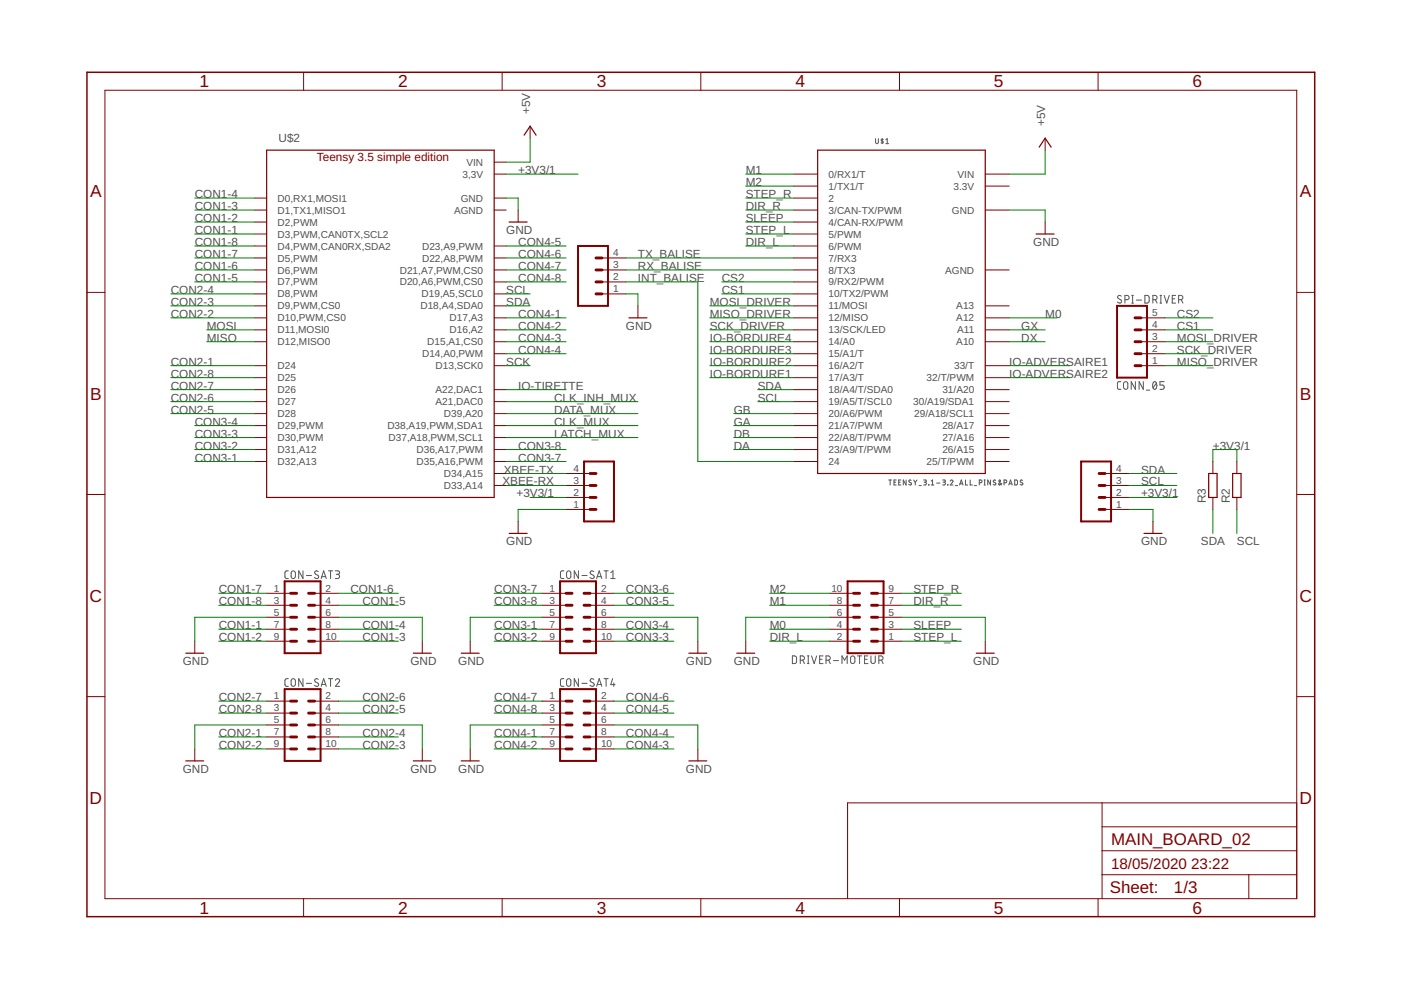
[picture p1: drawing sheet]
<svg xmlns="http://www.w3.org/2000/svg" width="297mm" height="210mm" viewBox="0 0 297 210" stroke-linecap="round" stroke-linejoin="round" font-family="sans-serif">
<g fill="none" stroke="#505050" stroke-width=".21">
<path d="M185.6 29.4v.8l.3 .3 .3-.2v-.9M187 29.4v1.1M187.3 29.6l-.4-.1-.1 .2 .5 .5-.2 .2-.3-.1M187.8 29.6l.3-.2v1.1M187.8 30.5h.6M237.7 62.8l-.2-.1a.38 .38 0 0 0-.5 .1 .38 .38 0 0 0 .1 .5l.5 .3a.44 .44 0 0 1 0 .7 .44 .44 0 0 1-.7-.3M238.5 63.5h.5a.46 .46 0 0 0 .4-.4 .46 .46 0 0 0-.4-.5h-.5v1.7M239.9 62.6h.4M239.9 64.3h.4M240.1 62.6v1.7M240.9 63.6h1.1M242.7 62.6l.7 .1 .2 .2v.9l-.2 .4-.7 .1z"/>
<path d="M244.4 63.5h.5a.46 .46 0 0 0 .4-.4 .46 .46 0 0 0-.4-.5h-.5v1.7M245 63.5l.3 .8M245.9 62.6h.4M245.9 64.3h.4M246.1 62.6v1.7M246.8 62.6l.6 1.7 .5-1.7M248.5 63.4h.6M249.3 62.6h-.8v1.7h.8M249.9 63.5h.4a.46 .46 0 0 0 .5-.4 .46 .46 0 0 0-.5-.5h-.4v1.7M250.4 63.5l.4 .8M237.6 80.9h-.5l-.2 .4v1l.2 .2h.5M238.4 81l.3-.1 .3 .1 .1 1.1a.46 .46 0 0 1-.4 .5 .46 .46 0 0 1-.5-.5z"/>
<path d="M240.7 80.9v1.6l-.9-1.6v1.6M242.4 80.9v1.6l-.9-1.6v1.6M243.1 82.7h.7M244.6 81l.1-.1a.8 .8 0 0 1 .6 .6 .8 .8 0 0 1-.2 .8l-.3 .2a1.04 1.04 0 0 1-.2-1.5zM245.2 81.3l-.7 .9M246.8 80.9h-.9v.7h.6a.46 .46 0 0 1 .3 .5 .46 .46 0 0 1-.3 .4h-.6M188.4 101.8h.6M188.7 101.8v1M189.5 102.2h.4M190 101.8h-.5v1h.5M190.5 102.2h.4M191 101.8h-.5v1h.5"/>
<path d="M192.1 101.8v1l-.6-1v1M193.2 101.9l-.4-.1-.1 .2 .4 .4a.29 .29 0 0 1 0 .4 .29 .29 0 0 1-.4-.1M193.7 101.8l.4 .5M194.1 102.3v.5M194.4 101.8l-.3 .5M194.9 103h.4M195.8 101.8h.5l.1 .2-.1 .2h-.4M196.1 102.2l.3 .4-.1 .2h-.5M196.9 102.8h.1M197.4 102.8h.6M197.4 102l.3-.2v1M198.6 102.4h.7"/>
<path d="M199.9 101.8l.5 .1-.1 .3h-.3M200.2 102.2l.2 .3v.2l-.5 .1M200.9 102.8h.1M201.5 102a.29 .29 0 0 1 .4-.2 .29 .29 0 0 1 .1 .4l-.5 .6h.6M202.5 103h.5M203.5 102.8l.3-1 .4 1M203.5 102.6h.6M204.7 101.8v1h.5M205.7 101.8v1h.5M206.6 103h.5M207.6 102.4l.6-.1v-.4l-.6-.1v1M208.6 101.8h.3"/>
<path d="M208.6 102.8h.3M208.8 101.8v1M210 101.8v1l-.6-1v1M211.1 101.9l-.4-.1-.1 .2 .4 .4a.29 .29 0 0 1 0 .4 .29 .29 0 0 1-.4-.1M212.4 102.5l-.4 .3-.2-.1 .3-.8-.2-.1-.1 .2 .5 .8M212.9 102.4l.5-.1v-.4l-.5-.1v1M213.9 102.8l.3-1 .4 1M214 102.6h.5M215.1 101.8h.4l.2 .2v.7l-.2 .1h-.4zM216.8 101.9l-.4-.1-.1 .2 .4 .4a.29 .29 0 0 1 0 .4 .29 .29 0 0 1-.4-.1M61.1 121l-.6 .1-.1 .3 .1 1 .1 .2 .5 .1M61.8 121.2l.4-.2 .3 .2 .1 1a.46 .46 0 0 1-.4 .5 .46 .46 0 0 1-.5-.5z"/>
<path d="M64.2 121v1.7l-.9-1.7v1.7M65 122h1M67.5 121.2a.41 .41 0 0 0-.6-.1 .41 .41 0 0 0-.1 .5l.6 .4a.44 .44 0 0 1-.1 .7 .44 .44 0 0 1-.6-.3M68.1 122.7l.5-1.7 .6 1.7M68.2 122.3h.8M69.6 121h.9M70.1 121v1.7M71.1 121h.5a.37 .37 0 0 1 .4 .4 .37 .37 0 0 1-.4 .4h-.3M71.5 121.8a.44 .44 0 0 1 .5 .4 .44 .44 0 0 1-.5 .5h-.4M119.5 121l-.5 .1-.2 .3 .1 1 .1 .2 .5 .1M120.3 121.2l.3-.2 .3 .2 .1 1a.46 .46 0 0 1-.4 .5 .46 .46 0 0 1-.5-.5zM122.6 121v1.7l-.8-1.7v1.7"/>
<path d="M123.4 122h1.1M125.9 121.2l-.4-.2-.3 .1-.1 .3 .1 .2 .6 .4a.4 .4 0 0 1 .1 .6 .4 .4 0 0 1-.7 0l-.1-.2M126.5 122.7l.5-1.7 .6 1.7M126.6 122.3h.8M128.1 121h.8M128.5 121v1.7M129.5 122.7h.9M129.5 121.4l.5-.4v1.7M168 139.1h.6l.3 .2v1.1l-.3 .3h-.6zM169.7 140h.4a.46 .46 0 0 0 .5-.5 .46 .46 0 0 0-.5-.4h-.4v1.6M170.2 140l.4 .7M171.2 139.1h.3"/>
<path d="M171.4 139.1v1.6M172.1 139.1l.5 1.6 .5-1.6M173.8 139.8h.5M174.5 139.1h-.7v1.6h.7M175.1 140h.5a.46 .46 0 0 0 .4-.5 .46 .46 0 0 0-.4-.4h-.5v1.6M175.7 140l.3 .7M180.5 139.2l.3-.1 .4 .2 .1 1a.46 .46 0 0 1-.5 .4 .46 .46 0 0 1-.5-.4zM181.8 139.1h.9M182.2 139.1v1.6M183.3 139.8h.6M184 139.1h-.7v1.6h.7M184.7 139.1v1.2a.46 .46 0 0 0 .4 .4 .46 .46 0 0 0 .5-.4v-1.2"/>
<path d="M186.3 140h.5a.46 .46 0 0 0 .4-.5 .46 .46 0 0 0-.4-.4h-.5v1.6M186.9 140l.3 .7M61.1 143.9h-.5l-.2 .4 .1 1.1 .6 .1M61.8 144l.4-.1 .3 .1 .1 1.1a.46 .46 0 0 1-.4 .4 .46 .46 0 0 1-.5-.4zM64.2 143.9v1.6l-.9-1.6v1.6M65 144.9h1M67.5 144l-.2-.1a.38 .38 0 0 0-.5 .2 .38 .38 0 0 0 .1 .5l.5 .2a.44 .44 0 0 1-.1 .7 .44 .44 0 0 1-.6-.2M68.1 145.5l.5-1.6 .6 1.6M68.2 145.1h.8M69.6 143.9h.9M70.1 143.9v1.6M71.1 144.3a.44 .44 0 0 1 .6-.4 .44 .44 0 0 1 .2 .7l-.8 .9h.9"/>
<path d="M119.5 143.9h-.5l-.2 .4 .1 1 .1 .2h.5M120.3 144l.3-.1 .3 .1 .1 1.1a.46 .46 0 0 1-.4 .4 .46 .46 0 0 1-.5-.4zM122.6 143.9v1.6l-.8-1.6v1.6M123.4 144.9h1.1M125.9 144l-.4-.1-.4 .4 .1 .2 .6 .3a.4 .4 0 0 1 .1 .7 .4 .4 0 0 1-.7-.1l-.1-.1M126.5 145.5l.5-1.6 .6 1.6M126.6 145.1h.8M128.1 143.9h.8M128.5 143.9v1.6M129.9 143.9l-.4 1.3h.9M130.1 144.8v.7M171.2 140.7h.3"/>
<path d="M176.7 140.1h1.1M178.5 140.7v-1.6l.6 .9 .5-.9v1.6"/>
</g>
<g fill="none" stroke="#800000" stroke-width=".21">
<path d="M22.2 19.1h252.7v171.4h-252.7zM64.4 15.3v3.8M106.5 15.3v3.8M148.6 15.3v3.8M190.7 15.3v3.8M232.8 15.3v3.8M104.8 36.9h2.5M104.8 34.4h2.5M112.4 26.8v2.5M168.3 36.9h5.1M168.3 39.5h5.1M208.9 36.9h5.1"/>
<path d="M208.9 39.5h5.1M221.6 29.3v2.5M54 42h2.5M54 44.5h2.5M54 47.1h2.5M54 49.6h2.5M54 52.2h2.5M54 54.7h2.5M54 57.2h2.5M54 59.8h2.5M104.8 42h2.5M104.8 44.5h2.5"/>
<path d="M104.8 52.2h2.5M104.8 54.7h2.5M104.8 57.2h2.5M104.8 59.8h2.5M109.9 44.5v2.6M127.6 54.7h5.1M127.6 57.2h5.1M127.6 59.8h5.1M168.3 42h5.1M168.3 44.5h5.1M168.3 47.1h5.1M168.3 49.6h5.1"/>
<path d="M168.3 52.2h5.1M168.3 54.7h5.1M168.3 57.2h5.1M168.3 59.8h5.1M208.9 44.5h5.1M208.9 57.2h5.1M221.6 47.1v2.5M18.4 62h3.8M54 62.3h2.5M54 64.9h2.5M54 67.4h2.5M54 69.9h2.5"/>
<path d="M54 72.5h2.5M54 77.5h2.5M104.8 62.3h2.5M104.8 64.9h2.5M104.8 67.4h2.5M104.8 69.9h2.5M104.8 72.5h2.5M104.8 77.5h2.5M104.8 75h2.5M127.6 62.3h5.1M135.3 64.9v2.5M168.3 62.3h5.1"/>
<path d="M168.3 64.9h5.1M168.3 67.4h5.1M168.3 69.9h5.1M168.3 72.5h5.1M168.3 77.5h5.1M168.3 75h5.1M208.9 64.9h5.1M208.9 67.4h5.1M208.9 69.9h5.1M208.9 72.5h5.1M208.9 77.5h5.1M241.9 67.4h5.1"/>
<path d="M241.9 69.9h5.1M241.9 72.5h5.1M241.9 77.5h5.1M241.9 75h5.1M274.9 62h3.8M54 80.1h2.5M54 82.6h2.5M54 85.2h2.5M54 87.7h2.5M54 90.2h2.5M54 92.8h2.5M54 95.3h2.5"/>
<path d="M54 97.9h2.5M104.8 82.6h2.5M104.8 85.2h2.5M104.8 87.7h2.5M104.8 90.2h2.5M104.8 92.8h2.5M104.8 95.3h2.5M104.8 97.9h2.5M168.3 80.1h5.1M168.3 82.6h5.1M168.3 85.2h5.1M168.3 87.7h5.1"/>
<path d="M168.3 90.2h5.1M168.3 92.8h5.1M168.3 95.3h5.1M168.3 97.9h5.1M208.9 80.1h5.1M208.9 82.6h5.1M208.9 85.2h5.1M208.9 87.7h5.1M208.9 90.2h5.1M208.9 92.8h5.1M208.9 95.3h5.1M208.9 97.9h5.1"/>
<path d="M257.2 97.9v2.5M262.2 97.9v2.5M18.4 104.8h3.8M104.8 102.9h2.5M104.8 100.4h2.5M109.9 110.6v2.5M120 102.9h5.1M120 100.4h5.1M120 108h5.1M120 105.5h5.1M234.3 102.9h5.1M234.3 100.4h5.1"/>
<path d="M234.3 108h5.1M234.3 105.5h5.1M244.5 110.6v2.5M257.2 105.5v2.5M262.2 105.5v2.5M274.9 104.8h3.8M41.3 136v2.5M56.5 136h5.1M56.5 133.4h5.1M56.5 130.9h5.1M56.5 128.3h5.1M56.5 125.8h5.1"/>
<path d="M66.7 136h5.1M66.7 133.4h5.1M66.7 130.9h5.1M66.7 128.3h5.1M66.7 125.8h5.1M89.5 136v2.5M99.7 136v2.5M114.9 136h5.1M114.9 133.4h5.1M114.9 130.9h5.1M114.9 128.3h5.1M114.9 125.8h5.1"/>
<path d="M125.1 136h5.1M125.1 133.4h5.1M125.1 130.9h5.1M125.1 128.3h5.1M125.1 125.8h5.1M148 136v2.5M158.1 136v2.5M175.9 136h5.1M175.9 133.4h5.1M175.9 130.9h5.1M175.9 128.3h5.1M175.9 125.8h5.1"/>
<path d="M186.1 136h5M186.1 133.4h5M186.1 130.9h5M186.1 128.3h5M186.1 125.8h5M208.9 136v2.5M18.4 147.7h3.8M41.3 158.8v2.5M56.5 158.8h5.1M56.5 156.3h5.1M56.5 153.7h5.1M56.5 151.2h5.1"/>
<path d="M56.5 148.7h5.1M66.7 158.8h5.1M66.7 156.3h5.1M66.7 153.7h5.1M66.7 151.2h5.1M66.7 148.7h5.1M89.5 158.8v2.5M99.7 158.8v2.5M114.9 158.8h5.1M114.9 156.3h5.1M114.9 153.7h5.1M114.9 151.2h5.1"/>
<path d="M114.9 148.7h5.1M125.1 158.8h5.1M125.1 156.3h5.1M125.1 153.7h5.1M125.1 151.2h5.1M125.1 148.7h5.1M148 158.8v2.5M274.9 147.7h3.8M233.7 170.2v20.3M233.7 175.3h41.2M274.9 170.2h-95.2v20.3M64.4 190.5v3.9"/>
<path d="M106.5 190.5v3.9M148.6 190.5v3.9M190.7 190.5v3.9M232.8 190.5v3.9M233.7 185.5h41.2M233.7 180.4h41.2M264.8 185.5v5"/>
</g>
<g fill="none" stroke="#800000" stroke-width=".25">
<path d="M56.5 31.8h48.3v73.7h-48.3zM111.1 28.7l1.3-1.9 1.3 1.9M173.4 31.8h35.5v68.6h-35.5zM220.3 31.2l1.3-1.9 1.3 1.9M107.9 47.1h3.9M219.7 49.6h3.8M133.3 67.4h3.9M107.9 113.1h3.9M242.5 113.1h3.9M256.3 100.4h1.7v5.1h-1.7zM261.3 100.4h1.8v5.1h-1.8zM39.4 138.5h3.8"/>
<path d="M87.6 138.5h3.8M97.8 138.5h3.8M146 138.5h3.9M156.2 138.5h3.8M207 138.5h3.8M39.4 161.3h3.8M87.6 161.3h3.8M97.8 161.3h3.8M146 161.3h3.9"/>
</g>
<path d="M122.6 52.2h6.3v12.7h-6.3zM236.8 64.9h6.4v15.2h-6.4zM123.8 97.9h6.4v12.7h-6.4zM229.2 97.9h6.4v12.7h-6.4zM60.3 123.3h7.7v15.2h-7.7zM118.7 123.3h7.7v15.2h-7.7zM179.7 123.3h7.6v15.2h-7.6zM60.3 146.1h7.7v15.2h-7.7zM118.7 146.1h7.7v15.2h-7.7z" fill="none" stroke="#800000" stroke-width=".42"/>
<g fill="none" stroke="#800000" stroke-width=".61">
<path d="M126.4 57.2h1.2M126.4 59.8h1.2M126.4 54.7h1.2M126.4 62.3h1.2M240.6 72.5h1.3M240.6 75h1.3M240.6 77.5h1.3M240.6 69.9h1.3M240.6 67.4h1.3M125.1 102.9h1.3M125.1 105.5h1.3M125.1 108h1.3"/>
<path d="M125.1 100.4h1.3M233 102.9h1.3M233 105.5h1.3M233 108h1.3M233 100.4h1.3M61.6 130.9h1.3M61.6 133.4h1.3M61.6 136h1.3M61.6 125.8h1.3M61.6 128.3h1.3M65.4 130.9h1.3M65.4 133.4h1.3"/>
<path d="M65.4 136h1.3M65.4 125.8h1.3M65.4 128.3h1.3M120 130.9h1.3M120 133.4h1.3M120 136h1.3M120 125.8h1.3M120 128.3h1.3M123.8 130.9h1.3M123.8 133.4h1.3M123.8 136h1.3M123.8 125.8h1.3"/>
<path d="M123.8 128.3h1.3M181 130.9h1.2M181 133.4h1.2M181 136h1.2M181 125.8h1.2M181 128.3h1.2M184.8 130.9h1.3M184.8 133.4h1.3M184.8 136h1.3M184.8 125.8h1.3M184.8 128.3h1.3M61.6 153.7h1.3"/>
<path d="M61.6 156.3h1.3M61.6 158.8h1.3M61.6 148.7h1.3M61.6 151.2h1.3M65.4 153.7h1.3M65.4 156.3h1.3M65.4 158.8h1.3M65.4 148.7h1.3M65.4 151.2h1.3M120 153.7h1.3M120 156.3h1.3M120 158.8h1.3"/>
<path d="M120 148.7h1.3M120 151.2h1.3M123.8 153.7h1.3M123.8 156.3h1.3M123.8 158.8h1.3M123.8 148.7h1.3M123.8 151.2h1.3"/>
</g>
<path d="M18.4 15.3h260.3v179.1h-260.3z" fill="none" stroke="#800000" stroke-width=".32"/>
<g fill="none" stroke="#008000" stroke-width=".21">
<path d="M107.3 36.9h15.3M112.4 29.3v5.1h-5.1M158.1 36.9h10.2M158.1 39.5h10.2M221.6 31.8v5.1h-7.6M41.3 42h12.7M41.3 44.5h12.7M41.3 52.2h12.7M41.3 47.1h12.7M41.3 49.6h12.7M41.3 54.7h12.7M41.3 59.8h12.7"/>
<path d="M41.3 57.2h12.7M107.3 42h2.6v2.5M107.3 52.2h12.7M107.3 54.7h12.7M107.3 59.8h12.7M107.3 57.2h12.7M132.7 59.8h15.3v38.1h20.3M132.7 54.7h35.6M132.7 57.2h35.6M153 59.8h15.3M158.1 42h10.2M158.1 44.5h10.2"/>
<path d="M158.1 52.2h10.2M158.1 47.1h10.2M158.1 49.6h10.2M214 44.5h7.6v2.6M36.2 62.3h17.8M36.2 67.4h17.8M36.2 64.9h17.8M36.2 77.5h17.8M43.8 69.9h10.2M43.8 72.5h10.2M107.3 62.3h5.1M107.3 67.4h12.7"/>
<path d="M107.3 64.9h5.1M107.3 69.9h12.7M107.3 72.5h12.7M107.3 77.5h5.1M107.3 75h12.7M132.7 62.3h2.6v2.6M150.5 67.4h17.8M150.5 64.9h17.8M150.5 69.9h17.8M150.5 72.5h17.8M150.5 77.5h17.8M150.5 75h17.8"/>
<path d="M153 62.3h15.3M214 67.4h10.1M214 69.9h7.6M214 72.5h7.6M214 77.5h12.7M247 67.4h10.2M247 69.9h10.2M247 72.5h10.2M247 77.5h10.2M247 75h10.2M36.2 82.6h17.8M36.2 85.2h17.8"/>
<path d="M36.2 87.7h17.8M36.2 80.1h17.8M41.3 95.3h12.7M41.3 92.8h12.7M41.3 90.2h12.7M41.3 97.9h12.7M107.3 82.6h12.7M107.3 85.2h28M107.3 95.3h12.7M107.3 92.8h28M107.3 90.2h28M107.3 87.7h28"/>
<path d="M107.3 97.9h12.7M150.5 80.1h17.8M155.6 95.3h12.7M155.6 92.8h12.7M155.6 90.2h12.7M155.6 87.7h12.7M160.7 82.6h7.6M160.7 85.2h7.6M214 80.1h12.7M257.2 97.9v-2.6h5v2.6M107.3 100.4h12.7M107.3 102.9h12.7"/>
<path d="M112.4 105.5h7.6M120 108h-10.1v2.6M239.4 108h5.1v2.6M239.4 100.4h10.1M239.4 102.9h10.1M239.4 105.5h10.1M257.2 108v5.1M262.2 108v5.1M46.4 133.4h10.1M46.4 136h10.1M46.4 128.3h10.1M46.4 125.8h10.1"/>
<path d="M56.5 130.9h-15.2v5.1M71.8 130.9h17.7v5.1M71.8 133.4h12.7M71.8 136h12.7M71.8 128.3h12.7M71.8 125.8h12.7M104.8 133.4h10.1M104.8 136h10.1M104.8 128.3h10.1M104.8 125.8h10.1M114.9 130.9h-15.2v5.1M130.2 130.9h17.8v5.1"/>
<path d="M130.2 133.4h12.7M130.2 136h12.7M130.2 128.3h12.7M130.2 125.8h12.7M163.2 133.4h12.7M163.2 136h12.7M163.2 128.3h12.7M163.2 125.8h12.7M175.9 130.9h-17.8v5.1M191.1 130.9h17.8v5.1M191.1 133.4h12.7M191.1 136h12.7"/>
<path d="M191.1 128.3h12.7M191.1 125.8h12.7M46.4 148.7h10.1M46.4 151.2h10.1M46.4 156.3h10.1M46.4 158.8h10.1M56.5 153.7h-15.2v5.1M71.8 153.7h17.7v5.1M71.8 148.7h12.7M71.8 151.2h12.7M71.8 156.3h12.7M71.8 158.8h12.7"/>
<path d="M104.8 148.7h10.1M104.8 151.2h10.1M104.8 156.3h10.1M104.8 158.8h10.1M114.9 153.7h-15.2v5.1M130.2 153.7h17.8v5.1M130.2 148.7h12.7M130.2 151.2h12.7M130.2 156.3h12.7M130.2 158.8h12.7"/>
</g>
<g font-size="3.7" fill="#800000">
<text x="42.3" y="18.5">1</text>
<text x="84.4" y="18.5">2</text>
<text x="126.5" y="18.5">3</text>
<text x="168.6" y="18.5">4</text>
<text x="210.7" y="18.5">5</text>
<text x="252.9" y="18.5">6</text>
<text x="19.1" y="41.9">A</text>
<text x="275.6" y="41.9">A</text>
<text x="19.1" y="84.7">B</text>
<text x="275.6" y="84.7">B</text>
<text x="19" y="127.6">C</text>
<text x="275.5" y="127.6">C</text>
<text x="19" y="170.4">D</text>
<text x="275.5" y="170.4">D</text>
<text x="42.3" y="193.7">1</text>
<text x="84.4" y="193.7">2</text>
<text x="126.5" y="193.7">3</text>
<text x="168.6" y="193.7">4</text>
<text x="210.7" y="193.7">5</text>
<text x="252.9" y="193.7">6</text>
</g>
<g font-size="3.6" fill="#800000">
<text x="235.6" y="179.1">MAIN_BOARD_02</text>
<text x="235.3" y="189.4">Sheet:</text>
<text x="248.9" y="189.3">1/3</text>
</g>
<g font-size="3.2" fill="#800000">
<text x="235.6" y="184.2">18/05/2020</text>
<text x="252.6" y="184.2">23:22</text>
</g>
<g font-size="2.5" fill="#505050">
<text x="112.4" y="24.2" transform="rotate(-90 112.4 24.2)">+5V</text>
<text x="221.6" y="26.8" transform="rotate(-90 221.6 26.8)">+5V</text>
<text x="59.1" y="30.1">U$2</text>
<text x="41.3" y="42">CON1-4</text>
<text x="109.9" y="36.9">+3V3/1</text>
<text x="158.1" y="36.9">M1</text>
<text x="158.1" y="39.5">M2</text>
<text x="158.1" y="42">STEP_R</text>
<text x="41.3" y="47.1">CON1-2</text>
<text x="41.3" y="44.5">CON1-3</text>
<text x="158.1" y="44.5">DIR_R</text>
<text x="158.1" y="47.1">SLEEP</text>
<text x="41.3" y="52.1">CON1-8</text>
<text x="41.3" y="49.6">CON1-1</text>
<text x="107.3" y="49.6">GND</text>
<text x="109.9" y="52.1">CON4-5</text>
<text x="158.1" y="52.1">DIR_L</text>
<text x="158.1" y="49.6">STEP_L</text>
<text x="219.1" y="52.1">GND</text>
<text x="41.3" y="54.7">CON1-7</text>
<text x="41.3" y="59.8">CON1-5</text>
<text x="41.3" y="57.2">CON1-6</text>
<text x="109.9" y="59.8">CON4-8</text>
<text x="109.9" y="57.2">CON4-7</text>
<text x="109.9" y="54.7">CON4-6</text>
<text x="135.3" y="57.2">RX_BALISE</text>
<text x="135.3" y="54.7">TX_BALISE</text>
<text x="135.3" y="59.8">INT_BALISE</text>
<text x="153" y="59.8">CS2</text>
<text x="36.2" y="62.3">CON2-4</text>
<text x="36.2" y="64.8">CON2-3</text>
<text x="107.3" y="64.8">SDA</text>
<text x="107.3" y="62.3">SCL</text>
<text x="150.5" y="64.8">MOSI_DRIVER</text>
<text x="153" y="62.3">CS1</text>
<text x="36.2" y="67.4">CON2-2</text>
<text x="43.8" y="69.9">MOSI</text>
<text x="109.9" y="69.9">CON4-2</text>
<text x="109.9" y="67.4">CON4-1</text>
<text x="132.7" y="69.9">GND</text>
<text x="150.5" y="67.4">MISO_DRIVER</text>
<text x="150.5" y="69.9">SCK_DRIVER</text>
<text x="216.5" y="69.9">GX</text>
<text x="221.6" y="67.4">M0</text>
<text x="249.5" y="69.9">CS1</text>
<text x="249.5" y="67.4">CS2</text>
<text x="36.2" y="77.5">CON2-1</text>
<text x="43.8" y="72.5">MISO</text>
<text x="107.3" y="77.5">SCK</text>
<text x="109.9" y="75">CON4-4</text>
<text x="109.9" y="72.5">CON4-3</text>
<text x="150.5" y="72.5">IO-BORDURE4</text>
<text x="150.5" y="75">IO-BORDURE3</text>
<text x="150.5" y="77.5">IO-BORDURE2</text>
<text x="214" y="77.5">IO-ADVERSAIRE1</text>
<text x="216.5" y="72.5">DX</text>
<text x="249.5" y="72.5">MOSI_DRIVER</text>
<text x="249.5" y="77.5">MISO_DRIVER</text>
<text x="249.5" y="75">SCK_DRIVER</text>
<text x="36.2" y="82.6">CON2-7</text>
<text x="36.2" y="80.1">CON2-8</text>
<text x="109.9" y="82.6">IO-TIRETTE</text>
<text x="150.5" y="80.1">IO-BORDURE1</text>
<text x="160.7" y="82.6">SDA</text>
<text x="214" y="80.1">IO-ADVERSAIRE2</text>
<text x="36.2" y="85.2">CON2-6</text>
<text x="36.2" y="87.7">CON2-5</text>
<text x="117.5" y="87.7">DATA_MUX</text>
<text x="117.5" y="85.2">CLK_INH_MUX</text>
<text x="155.6" y="87.7">GB</text>
<text x="160.7" y="85.2">SCL</text>
<text x="41.3" y="95.3">CON3-2</text>
<text x="41.3" y="92.8">CON3-3</text>
<text x="41.3" y="90.2">CON3-4</text>
<text x="109.9" y="95.3">CON3-8</text>
<text x="117.5" y="92.8">LATCH_MUX</text>
<text x="117.5" y="90.2">CLK_MUX</text>
<text x="155.6" y="95.3">DA</text>
<text x="155.6" y="92.8">DB</text>
<text x="155.6" y="90.2">GA</text>
<text x="257.2" y="95.3">+3V3/1</text>
<text x="41.3" y="97.9">CON3-1</text>
<text x="106.8" y="100.4">XBEE-TX</text>
<text x="109.9" y="97.9">CON3-7</text>
<text x="241.9" y="100.4">SDA</text>
<text x="106.5" y="102.9">XBEE-RX</text>
<text x="109.5" y="105.5">+3V3/1</text>
<text x="241.9" y="102.9">SCL</text>
<text x="241.9" y="105.5">+3V3/1</text>
<text x="255.7" y="106.7" transform="rotate(-90 255.7 106.7)">R3</text>
<text x="260.7" y="106.7" transform="rotate(-90 260.7 106.7)">R2</text>
<text x="107.3" y="115.6">GND</text>
<text x="241.9" y="115.6">GND</text>
<text x="254.6" y="115.6">SDA</text>
<text x="262.2" y="115.6">SCL</text>
<text x="46.4" y="125.8">CON1-7</text>
<text x="74.3" y="125.8">CON1-6</text>
<text x="104.8" y="125.8">CON3-7</text>
<text x="132.7" y="125.8">CON3-6</text>
<text x="163.2" y="125.8">M2</text>
<text x="193.7" y="125.8">STEP_R</text>
<text x="46.4" y="128.3">CON1-8</text>
<text x="76.8" y="128.3">CON1-5</text>
<text x="104.8" y="128.3">CON3-8</text>
<text x="132.7" y="128.3">CON3-5</text>
<text x="163.2" y="128.3">M1</text>
<text x="193.7" y="128.3">DIR_R</text>
<text x="46.4" y="133.4">CON1-1</text>
<text x="46.4" y="135.9">CON1-2</text>
<text x="76.8" y="135.9">CON1-3</text>
<text x="76.8" y="133.4">CON1-4</text>
<text x="104.8" y="133.4">CON3-1</text>
<text x="104.8" y="135.9">CON3-2</text>
<text x="132.7" y="135.9">CON3-3</text>
<text x="132.7" y="133.4">CON3-4</text>
<text x="163.2" y="133.4">M0</text>
<text x="163.2" y="135.9">DIR_L</text>
<text x="193.7" y="133.4">SLEEP</text>
<text x="193.7" y="135.9">STEP_L</text>
<text x="38.8" y="141">GND</text>
<text x="87" y="141">GND</text>
<text x="97.2" y="141">GND</text>
<text x="145.4" y="141">GND</text>
<text x="155.6" y="141">GND</text>
<text x="206.4" y="141">GND</text>
<text x="46.4" y="148.6">CON2-7</text>
<text x="76.8" y="148.6">CON2-6</text>
<text x="104.8" y="148.6">CON4-7</text>
<text x="132.7" y="148.6">CON4-6</text>
<text x="46.4" y="151.2">CON2-8</text>
<text x="76.8" y="151.2">CON2-5</text>
<text x="104.8" y="151.2">CON4-8</text>
<text x="132.7" y="151.2">CON4-5</text>
<text x="46.4" y="156.3">CON2-1</text>
<text x="46.4" y="158.8">CON2-2</text>
<text x="76.8" y="156.3">CON2-4</text>
<text x="76.8" y="158.8">CON2-3</text>
<text x="104.8" y="158.8">CON4-2</text>
<text x="104.8" y="156.3">CON4-1</text>
<text x="132.7" y="156.3">CON4-4</text>
<text x="132.7" y="158.8">CON4-3</text>
<text x="38.8" y="163.9">GND</text>
<text x="87" y="163.9">GND</text>
<text x="97.2" y="163.9">GND</text>
<text x="145.4" y="163.9">GND</text>
</g>
<text font-size="2.5" fill="#800000" x="67.2" y="34.1">Teensy 3.5 simple edition</text>
<g font-size="2.1" fill="#505050">
<text x="98.9" y="35.1">VIN</text>
<text x="98" y="37.7">3,3V</text>
<text x="175.7" y="40.2">1/TX1/T</text>
<text x="175.7" y="37.7">0/RX1/T</text>
<text x="202.2" y="40.2">3.3V</text>
<text x="203" y="37.7">VIN</text>
<text x="58.9" y="42.8">D0,RX1,MOSI1</text>
<text x="58.9" y="45.3">D1,TX1,MISO1</text>
<text x="58.9" y="47.8">D2,PWM</text>
<text x="96.3" y="45.3">AGND</text>
<text x="97.7" y="42.8">GND</text>
<text x="175.7" y="47.8">4/CAN-RX/PWM</text>
<text x="175.7" y="45.3">3/CAN-TX/PWM</text>
<text x="175.7" y="42.8">2</text>
<text x="201.8" y="45.3">GND</text>
<text x="58.9" y="50.4">D3,PWM,CAN0TX,SCL2</text>
<text x="58.9" y="52.9">D4,PWM,CAN0RX,SDA2</text>
<text x="89.5" y="52.9">D23,A9,PWM</text>
<text x="175.7" y="52.9">6/PWM</text>
<text x="175.7" y="50.4">5/PWM</text>
<text x="58.9" y="55.4">D5,PWM</text>
<text x="58.9" y="58">D6,PWM</text>
<text x="84.7" y="58">D21,A7,PWM,CS0</text>
<text x="89.5" y="55.5">D22,A8,PWM</text>
<text x="130" y="59.4">2</text>
<text x="130" y="56.9">3</text>
<text x="130" y="54.3">4</text>
<text x="175.7" y="58">8/TX3</text>
<text x="175.7" y="55.4">7/RX3</text>
<text x="200.4" y="58">AGND</text>
<text x="58.9" y="60.5">D7,PWM</text>
<text x="58.9" y="63.1">D8,PWM</text>
<text x="58.9" y="65.6">D9,PWM,CS0</text>
<text x="84.7" y="60.5">D20,A6,PWM,CS0</text>
<text x="89.1" y="65.6">D18,A4,SDA0</text>
<text x="89.4" y="63.1">D19,A5,SCL0</text>
<text x="130" y="62">1</text>
<text x="175.7" y="65.6">11/MOSI</text>
<text x="175.7" y="63.1">10/TX2/PWM</text>
<text x="175.7" y="60.5">9/RX2/PWM</text>
<text x="202.8" y="65.6">A13</text>
<text x="58.9" y="68.1">D10,PWM,CS0</text>
<text x="58.9" y="70.7">D11,MOSI0</text>
<text x="95.3" y="70.7">D16,A2</text>
<text x="95.3" y="68.1">D17,A3</text>
<text x="175.7" y="68.1">12/MISO</text>
<text x="175.7" y="70.7">13/SCK/LED</text>
<text x="202.8" y="68.1">A12</text>
<text x="202.9" y="70.7">A11</text>
<text x="244.3" y="69.6">4</text>
<text x="244.3" y="67">5</text>
<text x="58.9" y="73.2">D12,MISO0</text>
<text x="89.5" y="75.8">D14,A0,PWM</text>
<text x="90.6" y="73.2">D15,A1,CS0</text>
<text x="175.7" y="75.8">15/A1/T</text>
<text x="175.7" y="73.2">14/A0</text>
<text x="202.8" y="73.2">A10</text>
<text x="244.3" y="77.2">1</text>
<text x="244.3" y="74.6">2</text>
<text x="244.3" y="72.1">3</text>
<text x="58.9" y="78.3">D24</text>
<text x="58.9" y="80.8">D25</text>
<text x="58.9" y="83.4">D26</text>
<text x="92.3" y="83.4">A22,DAC1</text>
<text x="92.3" y="78.3">D13,SCK0</text>
<text x="175.7" y="83.4">18/A4/T/SDA0</text>
<text x="175.7" y="80.8">17/A3/T</text>
<text x="175.7" y="78.3">16/A2/T</text>
<text x="196.5" y="80.8">32/T/PWM</text>
<text x="199.8" y="83.4">31/A20</text>
<text x="202.3" y="78.3">33/T</text>
<text x="58.9" y="85.9">D27</text>
<text x="58.9" y="88.5">D28</text>
<text x="92.3" y="85.9">A21,DAC0</text>
<text x="94.1" y="88.5">D39,A20</text>
<text x="175.7" y="88.5">20/A6/PWM</text>
<text x="175.7" y="85.9">19/A5/T/SCL0</text>
<text x="193.6" y="85.9">30/A19/SDA1</text>
<text x="193.8" y="88.5">29/A18/SCL1</text>
<text x="58.9" y="91">D29,PWM</text>
<text x="58.9" y="93.5">D30,PWM</text>
<text x="82.1" y="91">D38,A19,PWM,SDA1</text>
<text x="82.4" y="93.5">D37,A18,PWM,SCL1</text>
<text x="175.7" y="93.5">22/A8/T/PWM</text>
<text x="175.7" y="91">21/A7/PWM</text>
<text x="199.8" y="93.5">27/A16</text>
<text x="199.8" y="91">28/A17</text>
<text x="58.9" y="96.1">D31,A12</text>
<text x="58.9" y="98.6">D32,A13</text>
<text x="88.3" y="98.6">D35,A16,PWM</text>
<text x="88.3" y="96.1">D36,A17,PWM</text>
<text x="94.1" y="101.2">D34,A15</text>
<text x="121.6" y="100">4</text>
<text x="175.7" y="96.1">23/A9/T/PWM</text>
<text x="175.7" y="98.6">24</text>
<text x="196.5" y="98.6">25/T/PWM</text>
<text x="199.8" y="96.1">26/A15</text>
<text x="236.6" y="100">4</text>
<text x="94.1" y="103.7">D33,A14</text>
<text x="121.6" y="107.7">1</text>
<text x="121.6" y="105.1">2</text>
<text x="121.6" y="102.6">3</text>
<text x="236.6" y="107.7">1</text>
<text x="236.6" y="105.1">2</text>
<text x="236.6" y="102.6">3</text>
<text x="58.1" y="125.4">1</text>
<text x="69" y="125.4">2</text>
<text x="116.5" y="125.4">1</text>
<text x="127.4" y="125.4">2</text>
<text x="176.3" y="125.4">10</text>
<text x="188.4" y="125.4">9</text>
<text x="58.1" y="130.5">5</text>
<text x="58.1" y="128">3</text>
<text x="69" y="130.5">6</text>
<text x="69" y="128">4</text>
<text x="116.5" y="130.5">5</text>
<text x="116.5" y="128">3</text>
<text x="127.4" y="130.5">6</text>
<text x="127.4" y="128">4</text>
<text x="177.4" y="128">8</text>
<text x="177.4" y="130.5">6</text>
<text x="188.4" y="128">7</text>
<text x="188.4" y="130.5">5</text>
<text x="58.1" y="135.6">9</text>
<text x="58.1" y="133.1">7</text>
<text x="69" y="135.6">10</text>
<text x="69" y="133.1">8</text>
<text x="116.5" y="135.6">9</text>
<text x="116.5" y="133.1">7</text>
<text x="127.4" y="135.6">10</text>
<text x="127.4" y="133.1">8</text>
<text x="177.4" y="133.1">4</text>
<text x="177.4" y="135.6">2</text>
<text x="188.4" y="133.1">3</text>
<text x="188.4" y="135.6">1</text>
<text x="58.1" y="148.3">1</text>
<text x="69" y="148.3">2</text>
<text x="116.5" y="148.3">1</text>
<text x="127.4" y="148.3">2</text>
<text x="58.1" y="155.9">7</text>
<text x="58.1" y="153.4">5</text>
<text x="58.1" y="150.8">3</text>
<text x="69" y="155.9">8</text>
<text x="69" y="153.4">6</text>
<text x="69" y="150.8">4</text>
<text x="116.5" y="155.9">7</text>
<text x="116.5" y="153.4">5</text>
<text x="116.5" y="150.8">3</text>
<text x="127.4" y="155.9">8</text>
<text x="127.4" y="153.4">6</text>
<text x="127.4" y="150.8">4</text>
<text x="58.1" y="158.4">9</text>
<text x="69" y="158.4">10</text>
<text x="116.5" y="158.4">9</text>
<text x="127.4" y="158.4">10</text>
</g>
</svg>
